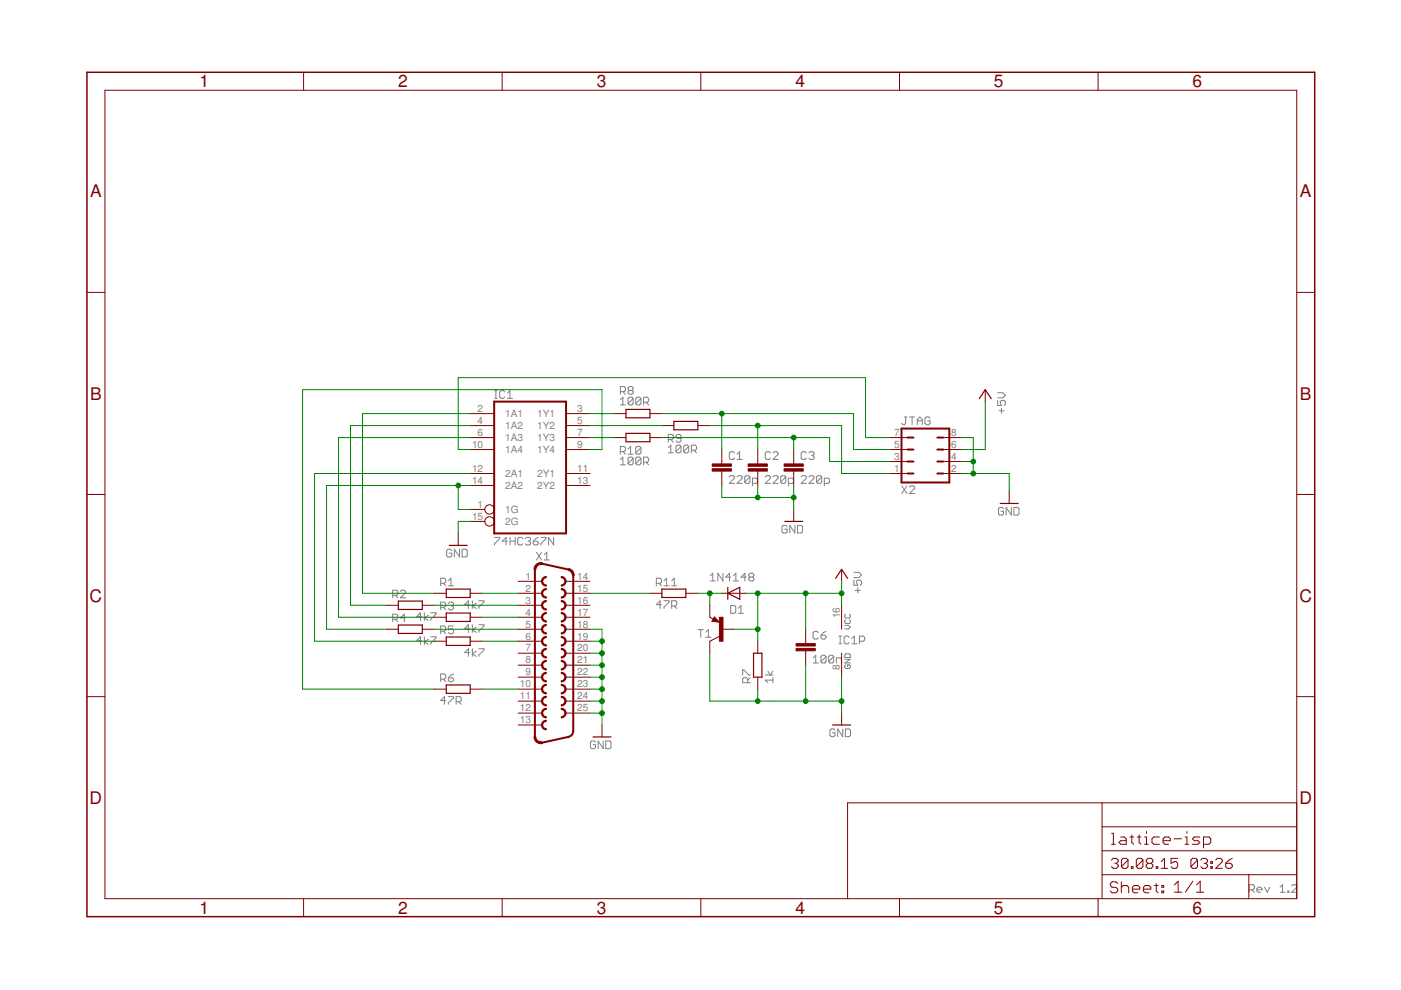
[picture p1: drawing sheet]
<svg xmlns="http://www.w3.org/2000/svg" width="297mm" height="210mm" viewBox="0 0 297 210" stroke-linecap="round" stroke-linejoin="round" font-family="sans-serif">
<g fill="none" stroke="#808080" stroke-width=".21">
<path d="M104.9 84.5h.5M104.9 82.8h.5M105.1 82.8v1.7M107 83.1l-.2-.3h-.6l-.3 .3v1.1l.3 .3h.6l.2-.3M107.6 83.4l.5-.6v1.7M107.6 84.5h1.1M131.5 84.8l.6-.6v1.7M131.5 97.5l.6-.6v1.7M131.5 85.9h1.1M131.5 98.6h1.1M131.5 83h.8l.3-.2v-.6l-.3-.2h-.8v1.6M131.5 95.7h.8l.3-.2v-.6l-.3-.2h-.8v1.6"/>
<path d="M132.1 83l.5 .6M132.1 95.7l.5 .6M133.2 95.2l.5-.5v1.6M133.2 96.3h1M133.4 82.8l-.2-.3v-.3l.2-.2h.6l.2 .2v.3l-.2 .3M133.4 82.8l-.2 .2v.3l.2 .3h.6l.2-.3v-.3l-.2-.2M133.4 82.8h.6M134.2 84.5v1.1l-.2 .3h-.6l-.2-.3M134.2 84.5l-.2-.3h-.6l-.2 .3v1.1M134.2 97.2l-.2-.3h-.6l-.2 .3v1.1M134.2 97.2v1.1l-.2 .3h-.6l-.2-.3M134.2 84.5l-1 1.1"/>
<path d="M134.2 97.2l-1 1.1M135.9 84.5v1.1l-.3 .3h-.5l-.3-.3M135.9 84.5l-.3-.3h-.5l-.3 .3v1.1M135.9 94.9l-.3-.2h-.5l-.3 .2v1.1M135.9 97.2l-.3-.3h-.5l-.3 .3v1.1M135.9 94.9v1.1l-.3 .3h-.5l-.3-.3M135.9 97.2v1.1l-.3 .3h-.5l-.3-.3M135.9 84.5l-1.1 1.1M135.9 97.2l-1.1 1.1M135.9 94.9l-1.1 1.1M136.4 85.3h.8l.3-.3v-.5l-.3-.3h-.8v1.7M136.4 98h.8l.3-.3v-.5l-.3-.3h-.8v1.7"/>
<path d="M137 85.3l.5 .6M137 98l.5 .6M141.7 94.9l.5-.5v1.6M141.7 96h1.1M141.7 93.2h.8l.3-.3v-.5l-.3-.3h-.8v1.6M142.2 93.2l.6 .5M144.4 94.7l-.3-.3h-.5l-.3 .3v1M144.4 94.7v1l-.3 .3h-.5l-.3-.3M144.4 92.9h-.8l-.3-.2v-.3l.3-.3h.5l.3 .3v1.1l-.3 .2h-.5l-.3-.2M144.4 94.7l-1.1 1M146 94.7v1l-.2 .3h-.6l-.3-.3M146 94.7l-.2-.3h-.6l-.3 .3v1"/>
<path d="M146 94.7l-1.1 1M146.6 95.5h.8l.3-.3v-.5l-.3-.3h-.8v1.6M147.1 95.5l.6 .5M155.7 96.1l-.3-.3h-.5l-.3 .3v1l.3 .3h.5l.3-.3M156.3 97.4h1.1M156.3 96.3l.5-.5v1.6M163.3 96.1l-.2-.3h-.6l-.3 .3v1l.3 .3h.6l.2-.3M163.9 96.1l.3-.3h.5l.3 .3v.2l-1.1 1.1h1.1M171 96.1l-.3-.3h-.6l-.2 .3v1l.2 .3h.6l.3-.3M171.5 96.1l.3-.3h.5l.3 .3v.2l-.3 .3M172 96.6h.3M172.3 96.6l.3 .3v.2l-.3 .3h-.5l-.3-.3"/>
<path d="M191.7 88.4h.6M192 88.4v1.4l-.3 .2h-.2l-.3-.2M192.8 88.4h1.1M193.4 88.4v1.6M194.5 90v-1.1l.5-.5 .6 .5v1.1M194.5 89.2h1.1M197.2 88.7l-.3-.3h-.5l-.3 .3v1.1l.3 .2h.5l.3-.2v-.6h-.5M211.5 84.9v1.1h.8l-.2-.6v-.2l.2-.3h.6l.2 .3v.5l-.2 .3M211.5 83.3h1.1l.5 .5-.5 .5h-1.1M211.8 87.1h1.1M212.3 86.5v1.1M95.8 116.7l-.3-.2h-.5l-.3 .2v1.1l.3 .3h.5l.3-.3v-.5h-.6"/>
<path d="M97.4 116.5v1.6l-1.1-1.6v1.6M98 116.5h.8l.3 .2v1.1l-.3 .3h-.8zM104.9 113.9h1v.3l-1 1.1v.2M107.6 114.7h-1.1l.8-.8v1.6M108.1 114.7h1.1M108.1 113.9v1.6M109.2 113.9v1.6M110.8 114.2l-.2-.3h-.6l-.2 .3v1.1l.2 .2h.6l.2-.2M111.4 114.2l.3-.3h.5l.3 .3v.3l-.3 .2M112 114.7h.2M112.2 114.7l.3 .3v.3l-.3 .2h-.5l-.3-.2M113.1 114.7h.8l.2 .3v.3l-.2 .2h-.6l-.2-.2z"/>
<path d="M113.7 117.1l1.1 1.6M114.1 113.9l-.5 .3-.5 .5M114.7 113.9h1.1v.3l-1.1 1.1v.2M114.8 117.1l-1.1 1.6M115.4 117.6l.5-.5v1.6M115.4 118.7h1.1M117.4 113.9v1.6l-1.1-1.6v1.6M154.6 101.1l.3-.2h.5l.3 .2v.3l-1.1 1.1h1.1M156.3 101.1l.2-.2h.6l.3 .2v.3l-1.1 1.1h1.1M159 101.1l-.3-.2h-.5l-.3 .2v1.1M159 101.1v1.1l-.3 .3h-.5l-.3-.3M159 101.1l-1.1 1.1"/>
<path d="M159.5 102.5h.9l.2-.3v-.5l-.2-.3h-.9v1.6M162.2 101.1l.3-.2h.6l.2 .2v.3l-1.1 1.1h1.1M163.9 101.1l.3-.2h.5l.3 .2v.3l-1.1 1.1h1.1M166.6 101.1v1.1l-.3 .3h-.5l-.3-.3M166.6 101.1l-.3-.2h-.5l-.3 .2v1.1M166.6 101.1l-1.1 1.1M166.9 111.7l-.3-.3h-.5l-.3 .3v1.1l.3 .2h.5l.3-.2v-.6h-.6M167.2 102.5h.8l.3-.3v-.5l-.3-.3h-.8v1.6M168.5 111.4v1.6l-1.1-1.6v1.6M169.1 111.4h.8l.3 .3v1.1l-.3 .2h-.8zM169.9 101.1l.2-.2h.6l.3 .2v.3l-1.1 1.1h1.1M171.5 101.1l.3-.2h.5l.3 .2v.3l-1.1 1.1h1.1"/>
<path d="M174.2 101.1v1.1l-.3 .3h-.5l-.3-.3M174.2 101.1l-.3-.2h-.5l-.3 .2v1.1M174.2 101.1l-1.1 1.1M174.8 102.5h.8l.3-.3v-.5l-.3-.3h-.8v1.6M191.2 103l1.1 1.6M192.3 103l-1.1 1.6M192.8 103.3l.3-.3h.6l.2 .3v.2l-1.1 1.1h1.1M212.8 107.8l-.3-.2h-.5l-.3 .2v1.1l.3 .3h.5l.3-.3v-.5h-.6M214.4 107.6v1.6l-1.1-1.6v1.6M215 107.6h.8l.2 .2v1.1l-.2 .3h-.8zM83.3 126.2h.8l.2-.3v-.5l-.2-.3h-.8v1.6M83.3 131.3h.8l.2-.3v-.5l-.2-.3h-.8v1.6"/>
<path d="M83.8 126.2l.5 .5M83.8 131.3l.5 .5M84.9 125.4l.3-.3h.5l.3 .3v.3l-1.1 1h1.1M86 131h-1.1l.8-.8v1.6M89.4 130.7h-1.1l.9-.8v1.7M89.4 135.8h-1.1l.9-.8v1.6M90 129.9v1.7M90 135v1.6M90.8 130.5l-.8 .5 .8 .6M90.8 135.6l-.8 .5 .8 .5M91.4 129.9h1v.3l-1 1.1v.3M91.4 135h1v.3l-1 1.1v.2"/>
<path d="M93.4 123.7h.8l.3-.3v-.5l-.3-.3h-.8v1.6M93.4 128.8h.8l.3-.3v-.6l-.3-.2h-.8v1.6M93.4 133.8h.8l.3-.2v-.6l-.3-.3h-.8v1.7M94 123.7l.5 .5M94 128.8l.5 .5M94 133.8l.5 .6M95.1 127.9l.2-.2h.6l.3 .2v.3l-.3 .3M95.1 123.1l.5-.5v1.6M95.1 124.2h1.1M95.6 128.5h.3M95.9 128.5l.3 .3v.2l-.3 .3h-.6l-.2-.3M96.2 132.7h-1.1v.9l.5-.3h.3l.3 .3v.5l-.3 .3h-.6l-.2-.3"/>
<path d="M99.6 128.2h-1.1l.8-.8v1.6M99.6 133.3h-1.1l.8-.8v1.6M99.6 138.4h-1.1l.8-.9v1.7M100.1 127.4v1.6M100.1 132.5v1.6M100.1 137.5v1.7M101 127.9l-.9 .6 .9 .5M101 133l-.9 .6 .9 .5M101 138.1l-.9 .5 .9 .6M101.5 127.4h1.1v.3l-1.1 1v.3M101.5 132.5h1.1v.2l-1.1 1.1v.3M101.5 137.5h1.1v.3l-1.1 1.1v.3"/>
<path d="M139.1 123.7h.9l.2-.3v-.5l-.2-.3h-.9v1.6M139.7 123.7l.5 .5M140.2 128.2h-1.1l.9-.8v1.6M140.8 127.4h1.1v.3l-1.1 1v.3M140.8 124.2h1.1M140.8 123.1l.5-.5v1.6M142.4 128.5h.8l.3-.3v-.5l-.3-.3h-.8v1.6M142.4 124.2h1.1M142.4 123.1l.6-.5v1.6M143 128.5l.5 .5M148 133.5h1.1M148.6 133.5v1.6"/>
<path d="M149.7 134l.5-.5v1.6M149.7 135.1h1M150.6 122.1l.5-.6v1.7M150.6 123.2h1.1M153.3 121.5v1.7l-1.1-1.7v1.7M154.9 122.4h-1.1l.9-.9v1.7M154.9 128.4h.8l.3 .3v1.1l-.3 .2h-.8zM155.5 123.2h1.1M155.5 122.1l.5-.6v1.7M156.5 130h1.1M156.5 128.9l.6-.5v1.6M158.2 122.4h-1.1l.8-.9v1.7"/>
<path d="M159 122.4l-.3 .2v.3l.3 .3h.6l.2-.3v-.3l-.2-.2M159 122.4h.6M159 122.4l-.3-.3v-.3l.3-.3h.6l.2 .3v.3l-.2 .3M172.4 139.5l.6-.6v1.7M173.5 134.1l-.3-.2h-.5l-.3 .2v1.1l.3 .3h.5l.3-.3M174.1 134.7h.8l.2 .2v.3l-.2 .3h-.6l-.2-.3zM175.1 139.2l-.2-.3h-.6l-.2 .3v1.1M175.1 139.2v1.1l-.2 .3h-.6l-.2-.3M175.1 139.2l-1 1.1M175.1 133.9l-.5 .2-.5 .6M176.8 139.2v1.1l-.3 .3h-.5l-.3-.3M176.8 139.2l-.3-.3h-.5l-.3 .3v1.1"/>
<path d="M176.8 139.2l-1.1 1.1M177.9 136.5h.5M177.9 134.9h.5M178.1 134.9v1.6M179.1 139.8h1.2l-1.2 .8h1.2M179.1 132.6h.8l.4 .4-.4 .3h-.8M179.3 130.2l-.2 .2v.4l.2 .2h.8l.2-.2v-.4l-.2-.2M179.3 131.4l-.2 .2v.4l.2 .2h.8l.2-.2v-.4l-.2-.2M179.3 138.6h.8l.2 .2v.6h-1.2v-.6zM180 135.1l-.2-.2h-.6l-.2 .2v1.1l.2 .3h.6l.2-.3M180.6 136.5h1.1M180.6 135.4l.5-.5v1.6"/>
<path d="M181 123v1.1h.9l-.3-.6v-.2l.3-.3h.5l.3 .3v.5l-.3 .3M181 121.3h1.1l.6 .6-.6 .5h-1.1M181.3 125.2h1.1M181.9 124.6v1.1M182.2 136h.8l.3-.3v-.6l-.3-.2h-.8v1.6M93.4 144h.8l.3-.3v-.5l-.3-.3h-.8v1.6M94 144l.5 .5M94.5 148.5h-1.1l.8-.8v1.6M95.1 143.7h.8l.3 .3v.3l-.3 .2h-.6l-.2-.2zM95.1 147.7h1.1v.3l-1.1 1.1v.2M96.2 142.9l-.6 .3-.5 .5M96.7 148.8h.8l.3-.3v-.5l-.3-.3h-.8v1.6"/>
<path d="M97.2 148.8l.6 .5M126.3 157.4l-.3-.3h-.5l-.3 .3v1.1l.3 .2h.5l.3-.2v-.6h-.6M127.9 157.1v1.6l-1.1-1.6v1.6M128.4 157.1h.9l.2 .3v1.1l-.2 .2h-.9zM157.5 143.1v-1.1h.2l1.1 1.1h.3M158.5 144.8v-.8l-.2-.3h-.6l-.2 .3v.8h1.6M159.1 143.7l-.6 .5M162.2 143.1h1.7M162.8 142.3l.5 .8 .6-.8M163.9 144.2h-1.7l.6 .6M163.9 143.7v1.1M172.4 140.6h1.1"/>
<path d="M177.1 154.8l-.3-.2h-.6l-.2 .2v1.1l.2 .3h.6l.3-.3v-.5h-.6M177.3 140.6v-1.1h.8l.3 .3v.8M178.7 154.6v1.6l-1.1-1.6v1.6M179.2 154.6h.8l.3 .2v1.1l-.3 .3h-.8zM179.3 140.9l-.2 .3v.3l.2 .2h.8l.2-.2v-.3l-.2-.3h-.4v.5M264.9 188.7h.8l.2-.3v-.6l-.2-.2h-.8v1.6M265.4 188.7l.5 .5M266.5 188.7h1.1v-.3l-.3-.3h-.5l-.3 .3v.5l.3 .3h.5M268.1 188.1l.6 1.1 .5-1.1M271.4 189.2h1.1M271.4 188.1l.5-.5v1.6M273 188.9h.3v.3h-.3z"/>
<path d="M273.9 187.8l.2-.2h.6l.2 .2v.3l-1 1.1h1"/>
</g>
<g fill="#800000" stroke="#800000" stroke-width=".21">
<path d="M115.1 122.5l.7-.3v.3a.76 .76 0 0 0-.7 .8 .76 .76 0 0 0 .7 .7v.3a1.02 1.02 0 0 1-.9-.7 1.02 1.02 0 0 1 .2-1.1z" fill-rule="evenodd"/>
<path d="M119 122.2a1.02 1.02 0 0 1 1 1.1 1.02 1.02 0 0 1-1 1v-.3a.76 .76 0 0 0 .8-.7 .76 .76 0 0 0-.8-.8z" fill-rule="evenodd"/>
<path d="M115.1 125l.7-.2v.2a.76 .76 0 0 0-.7 .8 .76 .76 0 0 0 .7 .8v.2a1.02 1.02 0 0 1-.9-.7 1.02 1.02 0 0 1 .2-1.1z" fill-rule="evenodd"/>
<path d="M119 124.8a1.02 1.02 0 0 1 1 1 1.02 1.02 0 0 1-1 1v-.2a.76 .76 0 0 0 .8-.8 .76 .76 0 0 0-.8-.8z" fill-rule="evenodd"/>
<path d="M115.1 127.6l.7-.3v.3a.76 .76 0 0 0-.7 .7 .76 .76 0 0 0 .7 .8v.2a1.02 1.02 0 0 1-.9-.6 1.02 1.02 0 0 1 .2-1.1z" fill-rule="evenodd"/>
<path d="M119 127.3a1.02 1.02 0 0 1 1 1 1.02 1.02 0 0 1-1 1v-.2a.76 .76 0 0 0 .8-.8 .76 .76 0 0 0-.8-.7z" fill-rule="evenodd"/>
<path d="M115.1 130.1l.7-.2v.2a.76 .76 0 0 0-.7 .8 .76 .76 0 0 0 .7 .7v.3a1.02 1.02 0 0 1-.9-.7 1.02 1.02 0 0 1 .2-1.1z" fill-rule="evenodd"/>
<path d="M119 129.9a1.02 1.02 0 0 1 1 1 1.02 1.02 0 0 1-1 1v-.3a.76 .76 0 0 0 .8-.7 .76 .76 0 0 0-.8-.8z" fill-rule="evenodd"/>
<path d="M115.1 132.6l.7-.2v.3a.76 .76 0 0 0-.7 .7 .76 .76 0 0 0 .7 .8v.2a1.02 1.02 0 0 1-.9-.6 1.02 1.02 0 0 1 .2-1.2z" fill-rule="evenodd"/>
<path d="M119 132.4a1.02 1.02 0 0 1 1 1 1.02 1.02 0 0 1-1 1v-.2a.76 .76 0 0 0 .8-.8 .76 .76 0 0 0-.8-.7z" fill-rule="evenodd"/>
<path d="M115.1 135.2l.7-.3v.3a.76 .76 0 0 0-.7 .8 .76 .76 0 0 0 .7 .7v.3a1.02 1.02 0 0 1-.9-.7 1.02 1.02 0 0 1 .2-1.1z" fill-rule="evenodd"/>
<path d="M119 134.9a1.02 1.02 0 0 1 1 1.1 1.02 1.02 0 0 1-1 1v-.3a.76 .76 0 0 0 .8-.7 .76 .76 0 0 0-.8-.8z" fill-rule="evenodd"/>
<path d="M115.1 137.7l.7-.2v.2a.76 .76 0 0 0-.7 .8 .76 .76 0 0 0 .7 .8v.2a1.02 1.02 0 0 1-.9-.7 1.02 1.02 0 0 1 .2-1.1z" fill-rule="evenodd"/>
<path d="M119 137.5a1.02 1.02 0 0 1 1 1 1.02 1.02 0 0 1-1 1v-.2a.76 .76 0 0 0 .8-.8 .76 .76 0 0 0-.8-.8z" fill-rule="evenodd"/>
<path d="M115.1 140.3l.7-.3v.3a.76 .76 0 0 0-.7 .7 .76 .76 0 0 0 .7 .8v.2a1.02 1.02 0 0 1-.9-.6 1.02 1.02 0 0 1 .2-1.1z" fill-rule="evenodd"/>
<path d="M119 140a1.02 1.02 0 0 1 1 1 1.02 1.02 0 0 1-1 1v-.2a.76 .76 0 0 0 .8-.8 .76 .76 0 0 0-.8-.7z" fill-rule="evenodd"/>
<path d="M115.1 142.8l.7-.2v.2a.76 .76 0 0 0-.7 .8 .76 .76 0 0 0 .7 .7v.3a1.02 1.02 0 0 1-.9-.7 1.02 1.02 0 0 1 .2-1.1z" fill-rule="evenodd"/>
<path d="M119 142.6a1.02 1.02 0 0 1 1 1 1.02 1.02 0 0 1-1 1v-.3a.76 .76 0 0 0 .8-.7 .76 .76 0 0 0-.8-.8z" fill-rule="evenodd"/>
<path d="M115.1 145.3l.7-.2v.3a.76 .76 0 0 0-.7 .7 .76 .76 0 0 0 .7 .8v.2a1.02 1.02 0 0 1-.9-.6 1.02 1.02 0 0 1 .2-1.2z" fill-rule="evenodd"/>
<path d="M119 145.1a1.02 1.02 0 0 1 1 1 1.02 1.02 0 0 1-1 1v-.2a.76 .76 0 0 0 .8-.8 .76 .76 0 0 0-.8-.7z" fill-rule="evenodd"/>
<path d="M115.1 147.9l.7-.3v.3a.76 .76 0 0 0-.7 .8 .76 .76 0 0 0 .7 .7v.3a1.02 1.02 0 0 1-.9-.7 1.02 1.02 0 0 1 .2-1.1z" fill-rule="evenodd"/>
<path d="M119 147.6a1.02 1.02 0 0 1 1 1.1 1.02 1.02 0 0 1-1 1v-.3a.76 .76 0 0 0 .8-.7 .76 .76 0 0 0-.8-.8z" fill-rule="evenodd"/>
<path d="M115.1 150.4l.7-.2v.2a.76 .76 0 0 0-.7 .8 .76 .76 0 0 0 .7 .8v.2a1.02 1.02 0 0 1-.9-.7 1.02 1.02 0 0 1 .2-1.1z" fill-rule="evenodd"/>
<path d="M119 150.2a1.02 1.02 0 0 1 1 1 1.02 1.02 0 0 1-1 1v-.2a.76 .76 0 0 0 .8-.8 .76 .76 0 0 0-.8-.8z" fill-rule="evenodd"/>
<path d="M115.1 153l.7-.3v.3a.75 .75 0 0 0-.7 .7 .75 .75 0 0 0 .7 .8v.2a1.01 1.01 0 0 1-.9-.6 1.01 1.01 0 0 1 .2-1.1z" fill-rule="evenodd"/>
<path d="M113.6 119.7l.6-.3 .8-.1-.1 .4-.8 .1-.4 .4-.1 .6h-.4l.1-.5z" fill-rule="evenodd"/>
<path d="M120.6 120.5l.7 .4 .4 .6 .1 .5h-.5l-.3-.8-.5-.3z" fill-rule="evenodd"/>
<path d="M113.2 156.2h.4l.1 .5 .4 .4 .8 .1 .1 .4a1.46 1.46 0 0 1-1.8-1.4z" fill-rule="evenodd"/>
</g>
<g fill="none" stroke="#800000" stroke-width=".42">
<path d="M104.8 85.2h15.2v27.9h-15.2zM191.1 90.9h10.2v11.4h-10.2zM192.4 97.9h1.3M192.4 95.3h1.3M192.4 92.8h1.3M198.7 97.9h1.3M198.7 95.3h1.3M198.7 92.8h1.3M115 119.5l5.5 1.3M192.4 100.4h1.3M198.7 100.4h1.3M113.4 120.8v35.4"/>
<path d="M121.5 122v33.3l-.2 .5-.8 .4-5.5 1.3"/>
</g>
<g fill="none" stroke="#800000" stroke-width=".21">
<path d="M22.2 19.1h252.7v171.4h-252.7zM64.4 15.3v3.8M106.5 15.3v3.8M148.6 15.3v3.8M190.7 15.3v3.8M232.8 15.3v3.8M18.4 62h3.8M274.9 62h3.8M99.7 87.7h5.1M99.7 90.2h5.1M99.7 92.8h5.1M99.7 95.3h5.1"/>
<path d="M120 87.7h5.1M120 90.2h5.1M120 92.8h5.1M120 95.3h5.1M130.2 87.7h2.5M130.2 92.8h2.5M137.8 87.7h2.5M137.8 92.8h2.5M140.3 90.2h2.6M148 90.2h2.5M153 95.3v3.1M153 99.9v3"/>
<path d="M160.7 95.3v3.1M160.7 99.9v3M168.3 95.3v3.1M168.3 99.9v3M188.6 92.8h3.8M188.6 95.3h3.8M188.6 97.9h3.8M200 92.8h3.8M200 95.3h3.8M200 97.9h3.8M208.9 82.6v2.6M18.4 104.8h3.8"/>
<path d="M97.2 113.1v2.5M99.7 108h3.1M99.7 100.4h5.1M99.7 102.9h5.1M99.7 110.6h3.1M120 100.4h5.1M120 102.9h5.1M168.3 108v2.6M188.6 100.4h3.8M200 100.4h3.8M214 104.2v2.5M274.9 104.8h3.8"/>
<path d="M81.9 128.3h2.6M81.9 133.4h2.6M89.5 128.3h2.6M89.5 133.4h2.6M92.1 125.8h2.5M92.1 130.9h2.5M92.1 136h2.5M99.7 125.8h2.5M99.7 130.9h2.5M99.7 136h2.5M109.9 123.3h5M109.9 125.8h5"/>
<path d="M109.9 128.3h5M109.9 130.9h5M109.9 133.4h5M109.9 136h5M109.9 138.5h5M120 123.3h5.1M120 125.8h5.1M120 128.3h5.1M120 130.9h5.1M120 133.4h5.1M120 136h5.1M120 138.5h5.1"/>
<path d="M137.8 125.8h2.5M145.4 125.8h2.6M150.5 128.3v2.6l.7 .4M151.4 130.8l1.1 1.1-1.6-.2zM152.5 134.9l-2 1.1v2.5M153 125.8h5.1M153 133.4h2.6M160.7 136v2.5M170.8 133.4v3.1M170.8 138v3M178.4 120.7v2.6M178.4 128.3v5.1"/>
<path d="M178.4 138.5v5.1M18.4 147.7h3.8M92.1 146.1h2.5M99.7 146.1h2.5M109.9 141h5M109.9 143.6h5M109.9 146.1h5M109.9 148.7h5M109.9 151.2h5M109.9 153.7h5M120 141h5.1M120 143.6h5.1"/>
<path d="M120 146.1h5.1M120 148.7h5.1M120 151.2h5.1M127.6 153.7v2.6M160.7 143.6v2.5M178.4 151.2v2.5M274.9 147.7h3.8M233.7 170.2v20.3M233.7 175.3h41.2M235.7 176.7h.4v2.3M235.7 179h.8M237.6 177.5h.8l.4 .3v1.2h-1.2l-.4-.4 .4-.4h1.2"/>
<path d="M239.6 177.5h.7M240 177.1v1.5l.3 .4M241.1 177.5h.8M241.5 177.1v1.5l.4 .4M242.7 179h.8M242.7 177.5h.4v1.5M243.1 176.3v.4M245.8 177.5h-1.2l-.4 .3v.8l.4 .4h1.2M246.6 178.2h1.5v-.4l-.3-.3h-.8l-.4 .3v.8l.4 .4h.8M248.9 177.8h1.6M251.2 179h.8M251.2 177.5h.5v1.5"/>
<path d="M251.7 176.3v.4M254.4 177.5h-1.2l-.4 .3 .4 .4h.8l.4 .4-.4 .4h-1.2M255.2 179h1.1l.4-.4v-.8l-.4-.3h-1.1v2.3M274.9 170.2h-95.2v20.3M64.4 190.5v3.9M106.5 190.5v3.9M148.6 190.5v3.9M190.7 190.5v3.9M232.8 190.5v3.9M233.7 185.5h41.2M233.7 180.4h41.2M235.6 182.4l.4-.4h.7l.4 .4v.3l-.4 .3"/>
<path d="M236.4 183h.3M236.7 183l.4 .4v.3l-.4 .4h-.7l-.4-.4M237 187.3l-.4-.3h-.8l-.4 .3v.4l.4 .4h.8l.4 .4v.4l-.4 .4h-.8l-.4-.4M237.7 187v2.3M237.7 188.1l.4-.4h.8l.4 .4v1.2M239.2 182.4l-.4-.4h-.7l-.3 .4v1.3M239.2 182.4v1.3l-.4 .4h-.7l-.3-.4M239.2 182.4l-1.4 1.3M239.9 183.7h.3v.4h-.3zM240.1 188.5h1.6v-.4l-.4-.4h-.8l-.4 .4v.8l.4 .4h.8M242.3 182.4l-.3-.4h-.7l-.4 .4v1.3M242.3 182.4v1.3l-.3 .4h-.7l-.4-.4"/>
<path d="M242.3 182.4l-1.4 1.3M242.4 188.5h1.6v-.4l-.4-.4h-.8l-.4 .4v.8l.4 .4h.8M243.4 183l-.4-.3v-.3l.4-.4h.7l.3 .4v.3l-.3 .3M243.4 183h.7M243.4 183l-.4 .4v.3l.4 .4h.7l.3-.4v-.3l-.3-.4M244.8 187.7h.8M245.1 183.7h.4v.4h-.4zM245.2 187.3v1.6l.4 .4M246.2 184.1h1.4M246.2 182.7l.7-.7v2.1M246.3 187.7h.4v.4h-.4zM246.3 188.9h.4v.4h-.4z"/>
<path d="M249 187.6l.8-.8v2.4M249 189.2h1.6M249.7 182h-1.4v1l.7-.3h.3l.4 .3v.7l-.4 .4h-.7l-.3-.4M252.9 186.8l-1.6 2.4M253.7 189.2h1.5M253.7 187.6l.8-.8v2.4M253.9 182.4l-.3-.4h-.8l-.3 .4v1.3M253.9 182.4v1.3l-.3 .4h-.8l-.3-.4M253.9 182.4l-1.4 1.3M254.6 182.4l.4-.4h.7l.3 .4v.3l-.3 .3M255.3 183h.4M255.7 183l.3 .4v.3l-.3 .4h-.7l-.4-.4"/>
<path d="M256.7 182.7h.3v.3h-.3zM256.7 183.7h.3v.4h-.3zM257.7 182.4l.4-.4h.7l.4 .4v.3l-1.5 1.4h1.5M259.9 183h1l.4 .4v.3l-.4 .4h-.7l-.3-.4zM261.3 182l-.7 .4-.7 .6M264.8 185.5v5"/>
<circle cx="103.8" cy="110.6" r=".99"/>
<circle cx="103.8" cy="108" r=".99"/>
</g>
<g fill="none" stroke="#800000" stroke-width=".25">
<path d="M132.7 86.8h5.1v1.8h-5.1zM132.7 91.9h5.1v1.8h-5.1zM142.9 89.3h5.1v1.8h-5.1zM207.6 84.5l1.3-1.9 1.3 1.9M95.2 115.6h3.9M166.4 110.6h3.8M212.1 106.7h3.8M84.5 127.4h5v1.8h-5zM84.5 132.5h5v1.8h-5zM94.6 124.9h5.1v1.8h-5.1zM94.6 130h5.1v1.8h-5.1zM94.6 135.1h5.1v1.7h-5.1z"/>
<path d="M140.3 124.9h5.1v1.8h-5.1zM151.5 131.5h.4l-.4-.2-.2 .3 1 .2-.8-.8-.4 .6M154.3 125.8l2.5-1.3v2.6zM154.3 124.5v2.6M159.8 138.5h1.7v5.1h-1.7zM177.2 122.6l1.2-1.9 1.3 1.9M94.6 145.2h5.1v1.8h-5.1zM125.7 156.3h3.8M176.5 153.7h3.8"/>
</g>
<g fill="#800000" stroke="#800000" stroke-width=".21">
<path d="M151 99.4h4.1v.5h-4.1z"/>
<path d="M151 98.4h4.1v.5h-4.1z"/>
<path d="M158.6 99.4h4.1v.5h-4.1z"/>
<path d="M158.6 98.4h4.1v.5h-4.1z"/>
<path d="M166.2 99.4h4.1v.5h-4.1z"/>
<path d="M166.2 98.4h4.1v.5h-4.1z"/>
<path d="M168.8 137.5h4v.5h-4z"/>
<path d="M168.8 136.5h4v.5h-4z"/>
<path d="M152.5 130.9h.8v5.1h-.8z"/>
</g>
<path d="M18.4 15.3h260.3v179.1h-260.3z" fill="none" stroke="#800000" stroke-width=".32"/>
<g fill="none" stroke="#008000" stroke-width=".21">
<path d="M99.7 92.8h-27.9v38.1h20.3M99.7 87.7h-22.8v38.1h15.2M99.7 90.2h-25.4v38.1h7.6M125.1 95.3h2.5v-12.7h-63.4v63.5h27.9M125.1 92.8h5.1M125.1 87.7h5.1M125.1 90.2h15.2M140.3 92.8h35.6v5.1h12.7M140.3 87.7h40.7v7.6h7.6M150.5 90.2h27.9v10.2h10.2M153 87.7v7.6M160.7 90.2v5.1"/>
<path d="M168.3 92.8v2.5M188.6 92.8h-5.1v-12.7h-86.3v15.2h2.5M203.8 92.8h2.6v7.6M203.8 97.9h2.6M208.9 85.2v10.1h-5.1M97.2 102.9v5.1h2.5M99.7 102.9h-30.5v30.5h12.7M99.7 100.4h-33v35.6h25.4M99.7 110.6h-2.5v2.5M153 102.9v2.6h15.3M160.7 102.9v2.6M168.3 102.9v5.1"/>
<path d="M203.8 100.4h10.2v3.8M92.1 133.4h17.8M92.1 128.3h17.8M102.2 136h7.7M102.2 125.8h7.7M102.2 130.9h7.7M125.1 133.4h2.5v20.3M125.1 138.5h2.5M125.1 136h2.5M125.1 125.8h12.7M148 125.8h5M150.5 138.5v10.2h27.9"/>
<path d="M150.5 125.8v2.5M155.6 133.4h5.1M158.1 125.8h20.3M160.7 125.8v10.2M170.8 125.8v7.6M178.4 123.3v5M102.2 146.1h7.7M125.1 141h2.5M125.1 143.6h2.5M125.1 146.1h2.5M125.1 148.7h2.5M125.1 151.2h2.5"/>
<path d="M160.7 146.1v2.6M170.8 141v7.7M178.4 143.6v7.6"/>
</g>
<g fill="#008000" stroke="#008000" stroke-width=".21">
<circle cx="127.6" cy="143.6" r=".51"/>
<circle cx="127.6" cy="146.1" r=".51"/>
<circle cx="127.6" cy="148.7" r=".51"/>
<circle cx="127.6" cy="141" r=".51"/>
<circle cx="127.6" cy="138.5" r=".51"/>
<circle cx="127.6" cy="136" r=".51"/>
<circle cx="127.6" cy="151.2" r=".51"/>
<circle cx="206.4" cy="97.9" r=".51"/>
<circle cx="206.4" cy="100.4" r=".51"/>
<circle cx="160.7" cy="148.7" r=".51"/>
<circle cx="170.8" cy="148.7" r=".51"/>
<circle cx="178.4" cy="148.7" r=".51"/>
<circle cx="160.7" cy="105.5" r=".51"/>
<circle cx="168.3" cy="105.5" r=".51"/>
<circle cx="97.2" cy="102.9" r=".51"/>
<circle cx="160.7" cy="133.4" r=".51"/>
<circle cx="160.7" cy="125.8" r=".51"/>
<circle cx="170.8" cy="125.8" r=".51"/>
<circle cx="178.4" cy="125.8" r=".51"/>
<circle cx="160.7" cy="90.2" r=".51"/>
<circle cx="153" cy="87.7" r=".51"/>
<circle cx="168.3" cy="92.8" r=".51"/>
<circle cx="150.5" cy="125.8" r=".51"/>
</g>
<g font-size="3.7" fill="#800000">
<text x="42.3" y="18.5">1</text>
<text x="84.4" y="18.5">2</text>
<text x="126.5" y="18.5">3</text>
<text x="168.6" y="18.5">4</text>
<text x="210.7" y="18.5">5</text>
<text x="252.9" y="18.5">6</text>
<text x="19.1" y="41.9">A</text>
<text x="275.6" y="41.9">A</text>
<text x="19.1" y="84.7">B</text>
<text x="275.6" y="84.7">B</text>
<text x="19" y="127.6">C</text>
<text x="275.5" y="127.6">C</text>
<text x="19" y="170.4">D</text>
<text x="275.5" y="170.4">D</text>
<text x="42.3" y="193.7">1</text>
<text x="84.4" y="193.7">2</text>
<text x="126.5" y="193.7">3</text>
<text x="168.6" y="193.7">4</text>
<text x="210.7" y="193.7">5</text>
<text x="252.9" y="193.7">6</text>
</g>
<g font-size="2.1" fill="#808080">
<text x="101.3" y="87.3">2</text>
<text x="101.3" y="89.9">4</text>
<text x="107.1" y="88.5">1A1</text>
<text x="113.9" y="88.5">1Y1</text>
<text x="122.4" y="87.3">3</text>
<text x="122.4" y="89.9">5</text>
<text x="100.1" y="95">10</text>
<text x="101.3" y="92.4">6</text>
<text x="107.1" y="91">1A2</text>
<text x="107.1" y="93.5">1A3</text>
<text x="113.9" y="91">1Y2</text>
<text x="113.9" y="93.5">1Y3</text>
<text x="122.4" y="92.4">7</text>
<text x="122.4" y="95">9</text>
<text x="189.6" y="95">5</text>
<text x="189.6" y="92.4">7</text>
<text x="201.6" y="95">6</text>
<text x="201.6" y="92.4">8</text>
<text x="100.1" y="100">12</text>
<text x="107.1" y="96.1">1A4</text>
<text x="107.1" y="101.2">2A1</text>
<text x="113.9" y="96.1">1Y4</text>
<text x="113.9" y="101.2">2Y1</text>
<text x="122.4" y="100">11</text>
<text x="189.6" y="100">1</text>
<text x="189.6" y="97.5">3</text>
<text x="201.6" y="100">2</text>
<text x="201.6" y="97.5">4</text>
<text x="100.1" y="102.6">14</text>
<text x="101.3" y="107.7">1</text>
<text x="107.1" y="103.7">2A2</text>
<text x="113.9" y="103.7">2Y2</text>
<text x="122.4" y="102.6">13</text>
<text x="100.1" y="110.2">15</text>
<text x="107.1" y="108.8">1G</text>
<text x="107.1" y="111.3">2G</text>
<text x="111.4" y="122.9">1</text>
<text x="111.4" y="125.4">2</text>
<text x="122.4" y="122.9">14</text>
<text x="122.4" y="125.4">15</text>
<text x="111.4" y="128">3</text>
<text x="111.4" y="130.5">4</text>
<text x="122.4" y="128">16</text>
<text x="122.4" y="130.5">17</text>
<text x="178.1" y="131.1" transform="rotate(-90 178.1 131.1)">16</text>
<text x="111.4" y="133.1">5</text>
<text x="111.4" y="135.6">6</text>
<text x="122.4" y="133.1">18</text>
<text x="122.4" y="135.6">19</text>
<text x="111.4" y="138.1">7</text>
<text x="111.4" y="140.7">8</text>
<text x="111.4" y="143.2">9</text>
<text x="122.4" y="138.1">20</text>
<text x="122.4" y="140.7">21</text>
<text x="122.4" y="143.2">22</text>
<text x="178.1" y="142" transform="rotate(-90 178.1 142)">8</text>
<text x="110.2" y="145.7">10</text>
<text x="110.2" y="148.3">11</text>
<text x="122.4" y="145.7">23</text>
<text x="122.4" y="148.3">24</text>
<text x="110.2" y="150.8">12</text>
<text x="110.2" y="153.4">13</text>
<text x="122.4" y="150.8">25</text>
</g>
</svg>
